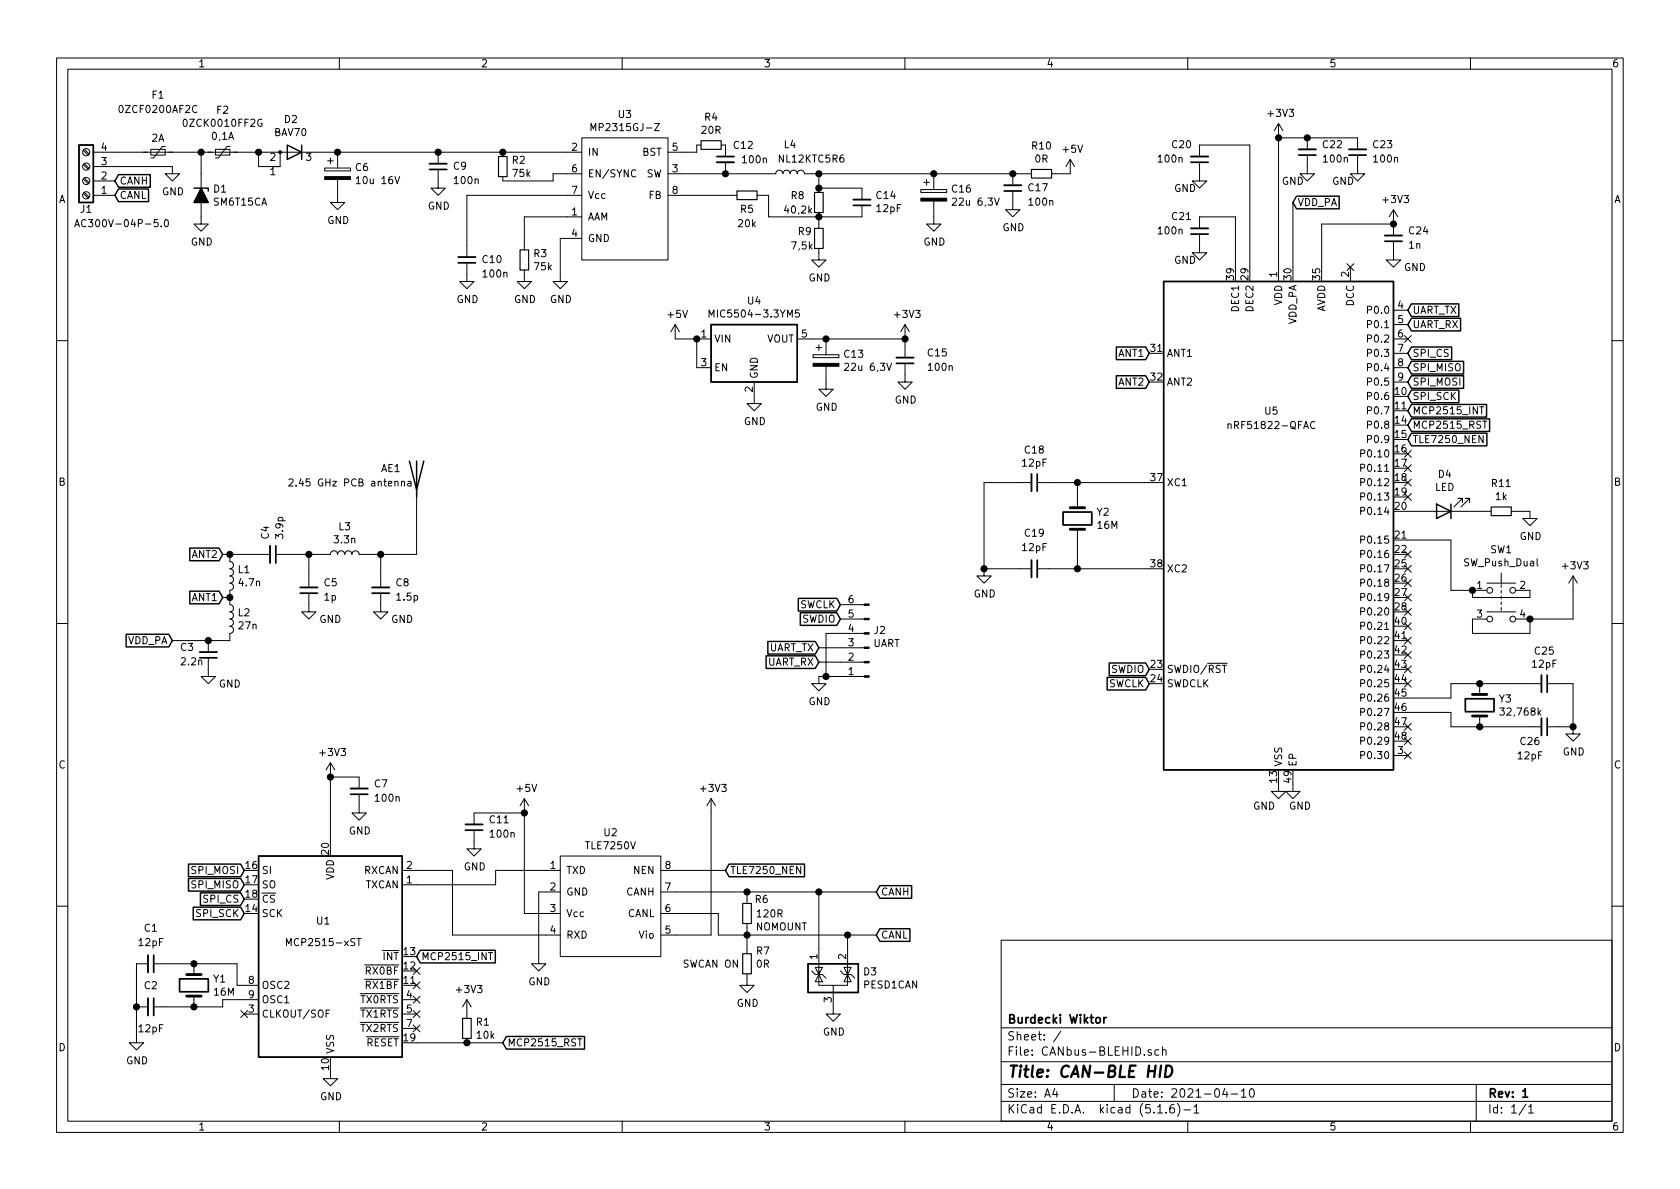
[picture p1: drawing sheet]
<svg xmlns="http://www.w3.org/2000/svg" width="297mm" height="210mm" viewBox="0 0 297 210" stroke-linecap="round" stroke-linejoin="round" font-family="sans-serif">
<g fill="none" stroke="#000" stroke-width=".18">
<path d="M10 10.3h277v189.9h-277zM12 12.2h273v186.1h-273zM60 10.3v1.9M110 10.3v1.9M160 10.3v1.9M210 10.3v1.9M260 10.3v1.9M13.3 39.7h.6M14.7 26.6l.9 .8M14.7 29.1l.9 .9M14.7 31.7l.9 .8M14.7 34.2l.9 .8"/>
<path d="M14.9 26.4l.9 .8M14.9 29l.9 .8M14.9 31.5l.9 .8M14.9 34l.9 .9M16.5 29.5h14v1.2h1.2l-1.2 1.3-1.3-1.3h1.3M16.5 26.9h33M16.5 34.5h3.8M16.5 32h3.8M26.7 26.4h2.5v1h-2.5zM29.2 39l.2-.2a.69 .69 0 0 1 .4 .7 .69 .69 0 0 1-.4 .6l-.3-.2v-.3zM29.2 25.9h-.5l-1.5 2h-.5M35.6 26.9v12.7h1.2l-1.2 1.3-1.3-1.3h1.3"/>
<path d="M38.1 26.4h2.5v1h-2.5zM40.6 25.9h-.5l-1.5 2h-.5M45.7 26.9v2.6h3.8M46.3 21.2a.59 .59 0 0 0-.7 .5 .59 .59 0 0 0 .7 .6v-.5h-.2M57.4 29.7h4.6v.5h-4.6zM57.9 28.4h1M58.4 27.9v1.1M59.7 31.7v4.1h1.3l-1.3 1.3-1.3-1.3h1.3M59.7 26.9v2.8M63 31.6l.3-.4v1.3M63 32.5h.7M69.8 31.2l.4 1.3 .5-1.3"/>
<path d="M77.5 30v3.3h1.2l-1.2 1.2-1.3-1.2h1.3M77.5 26.9v2.1M88.9 26.9v.8M102.9 24.4h15.2v21.6h-15.2zM102.9 26.9h-53.4v2.6h-1.2M102.9 34.5h-20.4v11M102.9 30.7h-5.1v1.3h-8.9v-.8M102.9 38.3h-10.2v5.9M104.5 23.1v-1.3l.4 1 .4-1v1.3M112.4 30.1a.6 .6 0 0 0-.8 .5 .6 .6 0 0 0 .6 .7l.2-.1M115.7 21.8h.9l-.9 1.3h.9M118.1 30.7h19.1a.63 .63 0 0 1 .6-.6 .63 .63 0 0 1 .6 .6 .63 .63 0 0 1 .7-.6 .63 .63 0 0 1 .6 .6 .63 .63 0 0 1 .6-.6 .63 .63 0 0 1 .7 .6 .63 .63 0 0 1 .6-.6 .63 .63 0 0 1 .6 .6h40.2"/>
<path d="M118.1 34.5h12.2M124 25.6h-.8v1.3h-5.1M127.5 25.6h.8v2.1M128.3 28.7v2M133.9 34.5h2v3.8h16.5v-2M144.8 33.3h7.6v2M144.8 30.7v3.3M144.8 37.6v2.8M162.8 33.5h4.6v.5h-4.6zM163.3 32.3h1M163.8 31.7v1.1M165.1 35.6v4h1.3l-1.3 1.3-1.3-1.3h1.3"/>
<path d="M165.1 30.7v2.8M168.4 35.1l.5-.1 .2 .4v.2l-.8 .7h.8M175.8 35l.5 1.3 .4-1.3M179.1 33.8v3.3h1.2l-1.2 1.2-1.3-1.2h1.3M179.1 30.7v2.1M189.2 28.2v2.5h-3.3M189.2 28.2l-.7 1.3M189.2 28.2l.8 1.3M212.1 28.7v3.3h1.3l-1.3 1.3-1.3-1.3h1.3M212.1 27.7v-2.1h8.9v21.6M226.1 24.4h13.9v2M226.1 21.8l-.8 1.3"/>
<path d="M226.1 21.8v28M226.1 21.8l.7 1.3M228.6 35.8v11.4M231.1 27.4v3.3h1.3l-1.3 1.3-1.2-1.3h1.2M231.1 24.4v2M240 27.4v3.3h1.3l-1.3 1.3-1.2-1.3h1.2M246.4 37.1l-.8 1.2M246.4 37.1v4.6M246.4 37.1l.7 1.2M246.4 39.6h-12.7v7.6M13.2 40.1l.4-1.3 .4 1.3M82.5 46.5v3.3h1.3l-1.3 1.2-1.2-1.2h1.2"/>
<path d="M92.7 47.7v2.1h1.3l-1.3 1.2-1.3-1.2h1.3M102.9 42.2h-3.8v7.6h1.2l-1.2 1.2-1.3-1.2h1.3M119.4 57.4l-.8 1.3M119.4 57.4v2.5h6.3M119.4 57.4l.7 1.3M123.2 59.9v5.1h2.5M125.4 56.1v-1.3l.4 .9 .4-.9v1.3M141 59.9h19M141.3 54.8h-.6l-.1 .6 .2-.1 .5 .1v.6l-.2 .1-.5-.1M144.8 43.9v2.1h1.2l-1.2 1.2-1.3-1.2h1.3M146 59.9v2.8M160 57.4v5.8"/>
<path d="M160 57.4l-.7 1.3M160 57.4l.8 1.3M212.1 41.4v3.3h1.3l-1.3 1.3-1.3-1.3h1.3M212.1 40.4v-2.1h6.3v8.9M238.2 46.6l1.2 1.2M238.8 47.2v2.6M239.4 46.6l-1.2 1.2M246.4 42.7v3.3h1.2l-1.2 1.2-1.3-1.2h1.3M246.4 59.9h2.5M246.4 54.9h2.5M246.4 57.4h2.5M248.3 59.3l1.2 1.2"/>
<path d="M249.5 59.3l-1.2 1.2M10 60.2h2M133.3 67.6v3.8h1.3l-1.3 1.2-1.2-1.2h1.2M143.8 62.7h4.5v.5h-4.5zM144.3 61.5h1M144.8 61v1M146 64.8v4h1.3l-1.3 1.3-1.2-1.3h1.2M149.4 64.4l.4-.2 .3 .4-.1 .2-.7 .7h.8M156.8 64.2l.4 1.3 .4-1.3M160 64.3v3.3h1.3l-1.3 1.2-1.3-1.2h1.3M217.1 75.1l.2-.2 .3 .1 .1 .8M217.1 74.9v.9"/>
<path d="M232.5 74.6a.6 .6 0 0 0-.8 .5 .6 .6 0 0 0 .6 .7l.2-.1M246.4 65h2.5M246.4 62.5h2.5M246.4 67.6h2.5M248.3 79.6l1.2 1.3M249.5 79.6l-1.2 1.3M261.6 71.9h.8M262.2 74.5h.7M262.2 77v1.3l-.7-1.3v1.3M285 60.2h2M39.4 98h8.4M40.6 98v1.3a.63 .63 0 0 1 .7 .6 .63 .63 0 0 1-.7 .7 .63 .63 0 0 1 .7 .6 .63 .63 0 0 1-.7 .6 .63 .63 0 0 1 .7 .7 .63 .63 0 0 1-.7 .6 .63 .63 0 0 1 .7 .7 .63 .63 0 0 1-.7 .6v2.5a.63 .63 0 0 1 .7 .7 .63 .63 0 0 1-.7 .6 .63 .63 0 0 1 .7 .6 .63 .63 0 0 1-.7 .7 .63 .63 0 0 1 .7 .6 .63 .63 0 0 1-.7 .6 .63 .63 0 0 1 .7 .7 .63 .63 0 0 1-.7 .6v1.3h-10.1"/>
<path d="M51.1 84.8l.5-.1 .2 .1v.2v.2l-.8 .7h.8M54.6 98v5.9M67.3 98v5.9M71 85.2l.2-.1 .3 .1v.7M72.1 85.2h.5l.1 .7M72.7 85.4l-.4 .1-.2 .1v.3h.6M73.7 86.6v11.4h-10.2a.63 .63 0 0 0-.6-.6 .63 .63 0 0 0-.7 .6 .63 .63 0 0 0-.6-.6 .63 .63 0 0 0-.6 .6 .63 .63 0 0 0-.7-.6 .63 .63 0 0 0-.6 .6 .63 .63 0 0 0-.6-.6 .63 .63 0 0 0-.7 .6h-9.6M182.4 85.3h-8.4v15.3M183.4 85.3h19.8M190.5 85.3v4.5M190.5 93.6v7M240.6 80.2h.6v-.5l-.1-.2h-.5v1.3"/>
<path d="M240.6 82.7h.6v-.5l-.1-.1h-.5v1.3M240.6 85.3l.6-.1v-.4l-.1-.2h-.5v1.3M240.6 87.8h.6v-.5l-.1-.1h-.5v1.2M240.6 90.4l.6-.1v-.5l-.1-.1h-.5v1.3M240.6 95.4h.6v-.5l-.1-.1h-.5v1.3M240.6 98l.6-.1v-.4l-.1-.2h-.5v1.3M248.3 82.2l1.2 1.2M248.3 84.7l1.2 1.2M248.3 87.3l1.2 1.2M248.3 97.4l1.2 1.2M248.3 100l1.2 1.2M248.9 90.4h14.8"/>
<path d="M248.9 95.5h7.6v8.9h6.4M249.5 82.2l-1.2 1.2M249.5 84.7l-1.2 1.2M249.5 87.3l-1.2 1.2M249.5 97.4l-1.2 1.2M249.5 100l-1.2 1.2M258.6 88.9v-.8h-.8h.8l-1.6 1.6M259.8 88.9v-.8h-.7h.7l-1.5 1.6M267.2 90.4h3.3v1.3h1.3l-1.3 1.3-1.3-1.3h1.3M271.8 98.8v1.1l.2 .2M10 110.3h2M36.8 116.3v3.3h1.3l-1.3 1.3-1.2-1.3h1.2"/>
<path d="M36.8 113.3v2M39.4 105.7h1.2M54.6 104.9v3.3h1.3l-1.3 1.3-1.3-1.3h1.3M67.3 104.9v3.3h1.3l-1.3 1.3-1.3-1.3h1.3M144.8 114.5h8M144.8 117.1h8M148.6 109.5h4.2M148.6 106.9h4.2M152.8 119.6h-8v1.3h1.2l-1.2 1.3-1.3-1.3h1.3M152.8 112h-6.8v7.6M174 100.6v1.2h1.3l-1.3 1.3-1.3-1.3h1.3M174 100.6h8.4"/>
<path d="M183.4 100.6h19.8M216 117.3h1M240.6 100.5h.6v-.5l-.1-.1h-.5v1.2M240.6 103.1l.6-.1v-.5l-.1-.1h-.5v1.3M240.6 105.6h.6v-.5l-.1-.2h-.5v1.3M240.6 108.1h.6v-.5l-.1-.1h-.5v1.3M240.6 110.7l.6-.1v-.4l-.1-.2h-.5v1.3M240.6 113.2h.6v-.5l-.1-.1h-.5v1.2M240.6 115.8l.6-.1v-.5l-.1-.1h-.5v1.3M240.6 118.3h.6v-.5l-.1-.2h-.5v1.3M248.3 115.2l1.2 1.2M248.3 105l1.2 1.3"/>
<path d="M248.3 117.7l1.2 1.3M248.3 112.7l1.2 1.2M248.3 110.1l1.2 1.2M248.3 107.6l1.2 1.2M248.3 102.5l1.2 1.2M249.5 115.2l-1.2 1.2M249.5 105l-1.2 1.3M249.5 117.7l-1.2 1.3M249.5 112.7l-1.2 1.2M249.5 110.1l-1.2 1.2M249.5 107.6l-1.2 1.2M249.5 102.5l-1.2 1.2"/>
<path d="M260.3 104.4v1.3h10.2v-1.3h-2.5M262.9 108.2h5.1M262.9 103.1h5.1M262.9 109.5h-2.6v2.5h10.2v-2.5M265.4 101.3v1.8M265.4 103.4v.5M265.4 104.4v.5M265.4 105.4v.5M265.4 106.4v.5M265.4 107.4v.5M278.1 101.8l-.7 1.3M278.1 101.8v7.7h-10.1"/>
<path d="M278.1 101.8l.8 1.3M285 110.3h2M58.4 137.4h5.1v2M58.4 134.9l-.7 1.2M58.4 134.9v13.9M58.4 134.9l.8 1.2M226.1 138.7v1.2h1.2l-1.2 1.3-1.3-1.3h1.3M228.6 138.7v1.2h1.3l-1.3 1.3-1.3-1.3h1.3M240.6 133.5h.6v-.5l-.1-.1h-.5v1.3M240.6 120.8h.6v-.5l-.1-.1h-.5v1.3M240.6 123.4l.6-.1v-.4l-.1-.2h-.5v1.3M240.6 125.9h.6v-.5l-.1-.1h-.5v1.2"/>
<path d="M240.6 128.5l.6-.1v-.5l-.1-.1h-.5v1.3M240.6 131h.6v-.5l-.1-.2h-.5v1.3M246.4 133.6h2.5M248.3 133l1.2 1.2M248.3 130.4l1.2 1.3M248.3 127.9l1.2 1.2M248.3 120.3l1.2 1.2M248.9 126h7.6v2.5h16M249.5 133l-1.2 1.2M249.5 130.4l-1.2 1.3M249.5 127.9l-1.2 1.2M249.5 120.3l-1.2 1.2"/>
<path d="M261.6 120.9v1.9M261.6 126.6v1.9M272.5 120.9h-16v2.5h-7.6M273.6 120.9h4.5v7.6M273.6 128.5h4.5M278.1 128.5v1.3h1.3l-1.3 1.3-1.2-1.3h1.2M63.5 140.5v3.3h1.3l-1.3 1.2-1.3-1.2h1.3M71.1 153.9h8.9v11.4h19.1M83.8 146.8v3.3h1.3l-1.3 1.3-1.3-1.3h1.3M92.7 141.2v20.3h6.4M92.7 141.2l-.8 1.3M92.7 141.2l.8 1.3"/>
<path d="M92.7 143.8h-8.9v2M99.1 151.4h17.7v17.8h-17.7zM99.1 157.7h-3.9v12.7h1.3l-1.3 1.3-1.2-1.3h1.2M99.1 153.9h-11.5v2.6h-16.5M116.8 153.9h11.5M116.8 157.7h38.1M125.7 141.2v24.1h-8.9M125.7 141.2l-.7 1.3M125.7 141.2l.8 1.3M132.1 157.7v2.1M141.6 153.2v1.3l-.8-1.3v1.3M144.8 157.7v14.6"/>
<path d="M10 160.2h2M24.1 178h2.1M26.2 170.4h-2.1v14h1.3l-1.3 1.3-1.2-1.3h1.2M27.2 170.4h14.7v3.8h3.8M34.3 170.4v1.9M34.3 176.1v1.9M42.6 178.7l1.2 1.2M43.2 179.3h2.5M43.8 178.7l-1.2 1.2M45.7 176.8h-6.3v1.2h-12.2M50.6 167.2v-1.2l.5 .9 .4-.9v1.2M58.3 178.6h-.6v1.3"/>
<path d="M63.1 166h.7M71.1 179.3h2.6M71.1 176.8h2.6M73.1 178.7l1.2 1.2M73.1 176.2l1.2 1.2M73.1 173.6l1.2 1.2M73.1 171.1l1.2 1.2M74.3 178.7l-1.2 1.2M74.3 176.2l-1.2 1.2M74.3 173.6l-1.2 1.2M74.3 171.1l-1.2 1.2M82.5 176.8v3.3"/>
<path d="M82.5 176.8l-.7 1.2M82.5 176.8l.8 1.2M86.4 168.4h.7M116.8 161.5h10.2v3.8h27.9M132.1 172.2v2h1.2l-1.2 1.3-1.3-1.3h1.3M132.1 163.3v5.4M143.5 171.7l.6 .6h1.3l.6 .7M144.8 172.3v1.9h5.1v-1.9M144.8 172.3l.6 1.3h-1.3zM144.8 171.7v.6l.6-1.2h-1.3l.7 1.2M147.3 174.2v5.1h1.3l-1.3 1.3-1.3-1.3h1.3M148.6 171.7l.6 .6h1.3l.6 .7"/>
<path d="M149.2 171.1h1.3l-.6 1.2zM149.9 172.3l.6 1.3h-1.3zM149.9 165.3v7M177 166.3h108v32h-108zM285 160.2h2M58.4 189.5v1.2h1.3l-1.3 1.3-1.3-1.3h1.3M60 198.3v1.9M71.1 181.9h2.6M73.1 181.2l1.2 1.3M73.7 184.4h15.2M74.3 181.2l-1.2 1.3M82.5 183.6v.8"/>
<path d="M102.2 183.7h.7M110 198.3v1.9M160 198.3v1.9M177 194.8h108M177 191.8h108M177 187.8h108M177 181.8h108M186.5 192.5l-.4 1h1M186.8 193v1M187.6 182.3l-1.3 2M197 191.8v3M203.6 185.7l-.4-.1-.2 .2v.2l.6 .2v.3h-.6"/>
<path d="M204.7 196.8h.8M204.9 185.7l-.4-.1-.3 .3 .1 .6h.6M205.5 185.7l.3-.1 .3 .1 .1 .9M205.5 185.1v1.5M206.2 196.7v.1M207.5 195.3a.59 .59 0 0 0-.7 .7v.5l.2 .2 .4 .1 .2-.1 .1-.5-.2-.2-.4-.1-.3 .3M208.2 195.1a1.71 1.71 0 0 1 0 2.3M209.3 196.3h1.2M210 198.3v1.9M211.1 195.8l.4-.5v1.5M211.1 196.8h.9M216.6 192.5l-.4 1h.9"/>
<path d="M216.9 193v1M217.7 193.5h1.1M219.5 193l.4-.5v1.5M219.5 194h.8M221.1 192.6l.2-.1a.8 .8 0 0 1 .5 .8 .8 .8 0 0 1-.5 .7 1 1 0 0 1-.2-1.4zM260 198.3v1.9M261 191.8v6.5M269.8 195.2l-1.2 2M270.3 195.8l.4-.5v1.5M270.3 196.8h.8"/>
<circle cx="15.2" cy="29.5" r=".63"/>
<circle cx="15.2" cy="32" r=".63"/>
<circle cx="15.2" cy="26.9" r=".63"/>
<circle cx="15.2" cy="34.5" r=".63"/>
<circle cx="263.4" cy="109.5" r=".51"/>
<circle cx="263.4" cy="104.4" r=".51"/>
<circle cx="267.5" cy="104.4" r=".51"/>
<circle cx="267.5" cy="109.5" r=".51"/>
</g>
<g fill="none" stroke="#000" stroke-width=".3">
<path d="M75.9 30h3.1M126.7 27.7h3.1M150.9 36.3h3M177.5 33.8h3.1M210.6 28.7h3M229.6 27.4h3.1M238.5 27.4h3.1M81 46.5h3.1M210.6 41.4h3M244.9 42.7h3M158.5 64.3h3M48.8 96.5v3.1"/>
<path d="M183.4 83.8v3.1M183.4 99.1v3M188 90.5h5v2.3h-5zM35.3 116.3h3.1M53.1 104.9h3M65.8 104.9h3M273.6 119.4v3M259.1 123.6h5.1v2.3h-5.1zM273.6 127v3M62 140.5h3M82.3 146.8h3M27.2 168.9v3.1"/>
<path d="M27.2 176.5v3.1M31.7 173.1h5.1v2.3h-5.1zM195.2 179.9v1M195.6 179.9l-.4 .3M269.2 193l.5-.5v1.5M269.2 194h.9"/>
</g>
<path d="M205.3 188.4l-.3 2M206.2 188.4a.97 .97 0 0 1 1.1 .6 .97 .97 0 0 1-.3 1.2l-.5 .2h-.5z" fill="none" stroke="#000" stroke-width=".41"/>
<path d="M88.1 27.7h1.6v3.5h-1.6zM124 24.9h3.5v1.5h-3.5zM130.3 33.8h3.6v1.5h-3.6zM144 34h1.5v3.6h-1.5zM182.4 30h3.5v1.5h-3.5zM91.9 44.2h1.6v3.5h-1.6zM144 40.4h1.5v3.5h-1.5zM263.7 89.7h3.5v1.5h-3.5zM131.3 159.8h1.5v3.5h-1.5zM131.3 168.7h1.5v3.5h-1.5zM81.8 180.1h1.5v3.5h-1.5z" fill="none" stroke="#000" stroke-width=".2"/>
<path d="M189.2 89.8h2.6M189.2 93.6h2.6M260.3 122.8h2.6M260.3 126.6h2.6M33 172.3h2.6M33 176.1h2.6" fill="none" stroke="#000" stroke-width=".51"/>
<g fill="none" stroke="#000" stroke-width=".33">
<path d="M75.9 29h3.1M126.7 28.7h3.1M150.9 35.3h3M177.5 32.8h3.1M210.6 27.7h3M229.6 26.4h3.1M238.5 26.4h3.1M81 45.5h3.1M210.6 40.4h3M244.9 41.7h3M158.5 63.2h3M47.8 96.5v3.1"/>
<path d="M182.4 83.8v3.1M182.4 99.1v3M35.3 115.3h3.1M53.1 103.9h3M65.8 103.9h3M272.5 119.4v3M62 139.4h3M272.5 127v3M82.3 145.8h3M26.2 168.9v3.1M26.2 176.5v3.1"/>
</g>
<g fill="none" stroke="#000" stroke-width=".25">
<path d="M14 25.6h2.5v10.2h-2.5zM21 30.9h5.6v2.2h-5.6l-.7-1.1zM21 33.4h5.3v2.3h-5.3l-.7-1.2zM34.3 33.3h2.5v.5M50.8 25.6l2.5 1.3-2.5 1.3zM53.3 25.6v2.6M229.2 34.7h7.6v2.2h-7.6l-.6-1.1zM125.7 57.4h15.3v10.2h-15.3zM205.7 49.8h40.7v86.3h-40.7zM249.6 53.7h8.3v2.3h-8.3l-.7-1.1zM249.6 56.3h8.6v2.2h-8.6l-.7-1.1zM197.4 66.4h5.2l.6 1.2-.6 1.1h-5.2z"/>
<path d="M197.4 61.4h5.2l.6 1.1-.6 1.1h-5.2zM249.6 61.4h7.1v2.2h-7.1l-.7-1.1zM249.6 74.1h13.8v2.2h-13.8l-.7-1.1zM249.6 63.9h9.2v2.2h-9.2l-.7-1.1zM249.6 66.4h9.2v2.3h-9.2l-.7-1.1zM249.6 69h8.3v2.2h-8.3l-.7-1.1zM249.6 71.5h13.2v2.3h-13.2l-.7-1.2zM249.6 76.6h13.3v2.2h-13.3l-.7-1.1zM33.6 96.9h5.1l.7 1.1-.7 1.2h-5.1zM72.4 81.5l1.3 5.1 1.2-5.1M73.7 81.5v6.4M254 89.1l2.5 1.3-2.5 1.3z"/>
<path d="M256.5 89.1v2.6M22.3 112.2h7.5l.7 1.1-.7 1.1h-7.5zM33.6 104.5h5.1l.7 1.2-.7 1.1h-5.1zM135.5 116h8.6l.7 1.1-.7 1.1h-8.6zM135.8 113.4h8.3l.7 1.1-.7 1.2h-8.3zM141.1 105.8h6.9l.6 1.1-.6 1.1h-6.9zM141.5 108.4h6.5l.6 1.1-.6 1.1h-6.5zM195.8 119.8h6.8l.6 1.1-.6 1.1h-6.8zM196.1 117.2h6.5l.6 1.2-.6 1.1h-6.5zM33.3 155.3h9.2l.7 1.2-.7 1.1h-9.2zM33.3 152.8h9.2l.7 1.1-.7 1.1h-9.2zM35.4 157.9h7.1l.7 1.1-.7 1.1h-7.1z"/>
<path d="M45.7 151.4h25.4v35.5h-25.4zM128.9 152.8h13.3v2.2h-13.3l-.6-1.1zM155.6 156.6h5.6v2.2h-5.6l-.7-1.1zM34.2 160.4h8.3l.7 1.1-.7 1.2h-8.3zM74.3 168h13.3v2.3h-13.3l-.6-1.1zM142.9 170.4h8.9v5.1h-8.9zM155.6 164.2h5.3v2.3h-5.3l-.7-1.2zM89.5 183.3h13.9v2.2h-13.9l-.6-1.1z"/>
</g>
<g fill="#000" stroke="#000" stroke-width=".18">
<path d="M57.4 31.2h4.6v.5h-4.6zM162.8 35h4.6v.6h-4.6zM143.8 64.3h4.5v.5h-4.5zM152.8 106.8h.9v.3h-.9zM152.8 109.3h.9v.3h-.9zM152.8 111.9h.9v.2h-.9zM152.8 114.4h.9v.3h-.9zM152.8 117h.9v.2h-.9zM152.8 119.5h.9v.3h-.9z"/>
<circle cx="49.5" cy="26.9" r=".25"/>
</g>
<g fill="#000" stroke="#000" stroke-width=".25">
<path d="M35.6 33.3l1.2 2.5h-2.5z"/>
<circle cx="35.6" cy="26.9" r=".51"/>
<circle cx="45.7" cy="26.9" r=".51"/>
<circle cx="59.7" cy="26.9" r=".51"/>
<circle cx="77.5" cy="26.9" r=".51"/>
<circle cx="88.9" cy="26.9" r=".51"/>
<circle cx="128.3" cy="30.7" r=".51"/>
<circle cx="144.8" cy="30.7" r=".51"/>
<circle cx="144.8" cy="33.3" r=".51"/>
<circle cx="144.8" cy="38.3" r=".51"/>
<circle cx="165.1" cy="30.7" r=".51"/>
<circle cx="179.1" cy="30.7" r=".51"/>
<circle cx="226.1" cy="24.4" r=".51"/>
<circle cx="231.1" cy="24.4" r=".51"/>
<circle cx="246.4" cy="39.6" r=".51"/>
<circle cx="123.2" cy="59.9" r=".51"/>
<circle cx="146.1" cy="59.9" r=".51"/>
<circle cx="160" cy="59.9" r=".51"/>
<circle cx="40.6" cy="98" r=".51"/>
<circle cx="54.6" cy="98" r=".51"/>
<circle cx="67.3" cy="98" r=".51"/>
<circle cx="190.5" cy="85.3" r=".51"/>
<circle cx="36.8" cy="113.3" r=".51"/>
<circle cx="40.6" cy="105.7" r=".51"/>
<circle cx="146.1" cy="119.6" r=".51"/>
<circle cx="174" cy="100.6" r=".51"/>
<circle cx="190.5" cy="100.6" r=".51"/>
<circle cx="260.3" cy="104.4" r=".51"/>
<circle cx="270.5" cy="109.5" r=".51"/>
<circle cx="58.4" cy="137.4" r=".51"/>
<circle cx="261.6" cy="120.9" r=".51"/>
<circle cx="261.6" cy="128.5" r=".51"/>
<circle cx="278.1" cy="128.5" r=".51"/>
<circle cx="92.7" cy="143.8" r=".51"/>
<circle cx="132.1" cy="157.7" r=".51"/>
<circle cx="144.8" cy="157.7" r=".51"/>
<circle cx="24.1" cy="178" r=".51"/>
<circle cx="34.3" cy="170.4" r=".51"/>
<circle cx="34.3" cy="178" r=".51"/>
<circle cx="132.1" cy="165.3" r=".51"/>
<circle cx="149.9" cy="165.3" r=".51"/>
<circle cx="82.6" cy="184.4" r=".51"/>
</g>
<text font-size="2.8" x="178" y="190.5">Title: CAN-BLE HID</text>
<g font-size="2.1">
<text x="178" y="184">Sheet: /</text>
<text x="178" y="181">Burdecki Wiktor</text>
<text x="178" y="186.7">File: CANbus-BLEHID.sch</text>
<text x="178" y="196.9">KiCad E.D.A. kicad (5.1.6)-1</text>
<text x="178" y="194.1">Size: A4</text>
<text x="200" y="194.1">Date: 2021-04-10</text>
<text x="263" y="194.1">Rev: 1</text>
<text x="263" y="196.9">Id: 1/1</text>
</g>
<g font-size="1.8">
<text x="35" y="11.9">1</text>
<text x="85" y="11.9">2</text>
<text x="135" y="11.9">3</text>
<text x="185" y="11.9">4</text>
<text x="235" y="11.9">5</text>
<text x="285" y="11.9">6</text>
<text x="26.9" y="17.4">F1</text>
<text x="21.5" y="20">0ZCF0200AF2C</text>
<text x="32.8" y="22.4">0ZCK0010FF2G</text>
<text x="38.4" y="20.1">F2</text>
<text x="50.3" y="21.8">D2</text>
<text x="105.2" y="23.2">MP2315GJ-Z</text>
<text x="109.4" y="20.9">U3</text>
<text x="124.1" y="23.7">20R</text>
<text x="124.6" y="21.4">R4</text>
<text x="224.4" y="20.7">+3V3</text>
<text x="17.9" y="29.2">3</text>
<text x="17.9" y="26.7">4</text>
<text x="26.8" y="25.1">2A</text>
<text x="37.5" y="24.7">0,1A</text>
<text x="47.8" y="28.4">2</text>
<text x="48.6" y="24.1">BAV70</text>
<text x="54.1" y="28.4">3</text>
<text x="90.6" y="29">R2</text>
<text x="101.1" y="26.7">2</text>
<text x="103.9" y="27.6">IN</text>
<text x="113.6" y="27.6">BST</text>
<text x="118.9" y="26.7">5</text>
<text x="129.8" y="26.3">C12</text>
<text x="131.4" y="28.9">100n</text>
<text x="137.9" y="28.7">NL12KTC5R6</text>
<text x="138.7" y="26.2">L4</text>
<text x="182.5" y="26.4">R10</text>
<text x="183" y="28.7">0R</text>
<text x="188" y="27">+5V</text>
<text x="204.9" y="28.7">100n</text>
<text x="207.3" y="26.2">C20</text>
<text x="234" y="26.2">C22</text>
<text x="234.1" y="28.7">100n</text>
<text x="242.8" y="26.2">C23</text>
<text x="243" y="28.7">100n</text>
<text x="10.4" y="35.9">A</text>
<text x="17.9" y="34.3">1</text>
<text x="17.9" y="31.7">2</text>
<text x="21.1" y="32.6">CANH</text>
<text x="21.1" y="35.2">CANL</text>
<text x="28.7" y="34.5">GND</text>
<text x="37.8" y="34.1">D1</text>
<text x="47.8" y="31">1</text>
<text x="62.9" y="30.2">C6</text>
<text x="63.4" y="32.6">10u 16V</text>
<text x="80.2" y="30">C9</text>
<text x="80.5" y="32.6">100n</text>
<text x="90.7" y="31.3">75k</text>
<text x="101.1" y="30.5">6</text>
<text x="101.1" y="34.3">7</text>
<text x="103.9" y="31.4">EN/SYNC</text>
<text x="103.9" y="35.2">Vcc</text>
<text x="114.2" y="31.4">SW</text>
<text x="114.7" y="35.2">FB</text>
<text x="118.9" y="30.5">3</text>
<text x="118.9" y="34.3">8</text>
<text x="139.9" y="35.2">R8</text>
<text x="155" y="35.2">C14</text>
<text x="168.4" y="34.1">C16</text>
<text x="181.9" y="33.8">C17</text>
<text x="207.6" y="34">GND</text>
<text x="226.6" y="32.7">GND</text>
<text x="235.5" y="32.7">GND</text>
<text x="244.7" y="35.9">+3V3</text>
<text x="285.4" y="35.9">A</text>
<text x="14.3" y="37.6">J1</text>
<text x="14.8" y="40.2">AC300V-04P-5.0</text>
<text x="37.8" y="36.4">SM6T15CA</text>
<text x="57.9" y="39.6">GND</text>
<text x="75.6" y="37.1">GND</text>
<text x="101.1" y="38.1">1</text>
<text x="101.1" y="41.9">4</text>
<text x="103.9" y="39">AAM</text>
<text x="130.6" y="40.2">20k</text>
<text x="131" y="37.6">R5</text>
<text x="138.9" y="37.8">40,2k</text>
<text x="141.2" y="41.6">R9</text>
<text x="155.1" y="37.5">12pF</text>
<text x="168.9" y="36.4">22u 6,3V</text>
<text x="177.2" y="40.9">GND</text>
<text x="182.1" y="36.4">100n</text>
<text x="204.9" y="41.4">100n</text>
<text x="207.3" y="38.9">C21</text>
<text x="229.4" y="36.4">VDD_PA</text>
<text x="249.2" y="41.4">C24</text>
<text x="33.7" y="43.4">GND</text>
<text x="85.4" y="46.5">C10</text>
<text x="94.4" y="45.5">R3</text>
<text x="94.5" y="47.8">75k</text>
<text x="103.9" y="42.8">GND</text>
<text x="140.1" y="44.1">7,5k</text>
<text x="163.3" y="43.4">GND</text>
<text x="207.6" y="46.7">GND</text>
<text x="248.2" y="47.9">GND</text>
<text x="249.1" y="44">1n</text>
<text x="80.7" y="53.6">GND</text>
<text x="85.5" y="49.1">100n</text>
<text x="90.9" y="53.6">GND</text>
<text x="97.2" y="53.6">GND</text>
<text x="132.2" y="53.8">U4</text>
<text x="143" y="49.8">GND</text>
<text x="218.2" y="49.5" transform="rotate(-90 218.2 49.5)">39</text>
<text x="220.7" y="49.5" transform="rotate(-90 220.7 49.5)">29</text>
<text x="225.8" y="49" transform="rotate(-90 225.8 49)">1</text>
<text x="228.3" y="49.5" transform="rotate(-90 228.3 49.5)">30</text>
<text x="233.4" y="49.5" transform="rotate(-90 233.4 49.5)">35</text>
<text x="238.5" y="49" transform="rotate(-90 238.5 49)">2</text>
<text x="118.2" y="56.2">+5V</text>
<text x="124" y="59.7">1</text>
<text x="126.4" y="56.2">MIC5504-3.3YM5</text>
<text x="141.8" y="59.7">5</text>
<text x="158.3" y="56.2">+3V3</text>
<text x="219.1" y="55" transform="rotate(-90 219.1 55)">DEC1</text>
<text x="221.6" y="55" transform="rotate(-90 221.6 55)">DEC2</text>
<text x="226.7" y="54" transform="rotate(-90 226.7 54)">VDD</text>
<text x="229.2" y="57.4" transform="rotate(-90 229.2 57.4)">VDD_PA</text>
<text x="234.3" y="55.3" transform="rotate(-90 234.3 55.3)">AVDD</text>
<text x="239.4" y="54.1" transform="rotate(-90 239.4 54.1)">DCC</text>
<text x="242.2" y="55.5">P0.0</text>
<text x="242.2" y="58">P0.1</text>
<text x="247.2" y="54.6">4</text>
<text x="247.2" y="57.1">5</text>
<text x="247.2" y="59.7">6</text>
<text x="249.7" y="55.5">UART_TX</text>
<text x="249.7" y="58">UART_RX</text>
<text x="124" y="64.8">3</text>
<text x="126.2" y="60.6">VIN</text>
<text x="126.2" y="65.7">EN</text>
<text x="135.6" y="60.6">VOUT</text>
<text x="149.3" y="63.3">C13</text>
<text x="149.9" y="65.6">22u 6,3V</text>
<text x="164.1" y="63">C15</text>
<text x="164.3" y="65.6">100n</text>
<text x="197.8" y="63.1">ANT1</text>
<text x="203.5" y="62.2">31</text>
<text x="206.2" y="63.1">ANT1</text>
<text x="242.2" y="60.6">P0.2</text>
<text x="242.2" y="63.1">P0.3</text>
<text x="242.2" y="65.7">P0.4</text>
<text x="247.2" y="62.2">7</text>
<text x="247.2" y="64.8">8</text>
<text x="249.7" y="63.1">SPI_CS</text>
<text x="249.7" y="65.7">SPI_MISO</text>
<text x="133.1" y="69.3" transform="rotate(-90 133.1 69.3)">2</text>
<text x="134" y="67.1" transform="rotate(-90 134 67.1)">GND</text>
<text x="158.2" y="71.4">GND</text>
<text x="197.8" y="68.2">ANT2</text>
<text x="203.5" y="67.3">32</text>
<text x="206.2" y="68.2">ANT2</text>
<text x="242.2" y="70.7">P0.6</text>
<text x="242.2" y="68.2">P0.5</text>
<text x="246.7" y="69.8">10</text>
<text x="247.2" y="67.3">9</text>
<text x="249.7" y="68.2">SPI_MOSI</text>
<text x="249.7" y="70.7">SPI_SCK</text>
<text x="131.5" y="75.2">GND</text>
<text x="144.2" y="72.6">GND</text>
<text x="217.8" y="75.9">nRF51822-QFAC</text>
<text x="223.7" y="73.3">U5</text>
<text x="242.2" y="73.3">P0.7</text>
<text x="242.2" y="75.8">P0.8</text>
<text x="246.7" y="72.4">11</text>
<text x="246.7" y="74.9">14</text>
<text x="246.7" y="77.5">15</text>
<text x="249.7" y="75.8">MCP2515_RST</text>
<text x="249.7" y="73.3">MCP2515_INT</text>
<text x="67.4" y="83.5">AE1</text>
<text x="180.8" y="82.5">12pF</text>
<text x="181.3" y="80.2">C18</text>
<text x="241.2" y="80.9">P0.10</text>
<text x="241.2" y="83.4">P0.11</text>
<text x="242.2" y="78.4">P0.9</text>
<text x="246.7" y="80">16</text>
<text x="246.7" y="82.5">17</text>
<text x="249.7" y="78.4">TLE7250_NEN</text>
<text x="10.4" y="85.9">B</text>
<text x="52.5" y="86">2.45 GHz PCB antenna</text>
<text x="203.5" y="85.1">37</text>
<text x="206.2" y="86">XC1</text>
<text x="241.2" y="86">P0.12</text>
<text x="241.2" y="88.5">P0.13</text>
<text x="246.7" y="85.1">18</text>
<text x="246.7" y="87.6">19</text>
<text x="253.7" y="86.8">LED</text>
<text x="254.3" y="84.5">D4</text>
<text x="263.8" y="86.1">R11</text>
<text x="264.5" y="88.4">1k</text>
<text x="285.4" y="85.9">B</text>
<text x="47.5" y="95.3" transform="rotate(-90 47.5 95.3)">C4</text>
<text x="50.1" y="95.1" transform="rotate(-90 50.1 95.1)">3.9p</text>
<text x="59.9" y="93.8">L3</text>
<text x="181.3" y="94.9">C19</text>
<text x="194" y="91.2">Y2</text>
<text x="194.1" y="93.5">16M</text>
<text x="241.2" y="91.1">P0.14</text>
<text x="246.7" y="90.2">20</text>
<text x="246.7" y="95.2">21</text>
<text x="268.7" y="95.5">GND</text>
<text x="34" y="98.7">ANT2</text>
<text x="42.1" y="101.4">L1</text>
<text x="59.2" y="96.1">3.3n</text>
<text x="180.8" y="97.5">12pF</text>
<text x="203.5" y="100.3">38</text>
<text x="206.2" y="101.2">XC2</text>
<text x="241.2" y="96.1">P0.15</text>
<text x="241.2" y="98.7">P0.16</text>
<text x="241.2" y="101.2">P0.17</text>
<text x="246.7" y="97.8">22</text>
<text x="246.7" y="100.3">25</text>
<text x="259" y="100.1">SW_Push_Dual</text>
<text x="263.5" y="97.8">SW1</text>
<text x="276.4" y="100.7">+3V3</text>
<text x="34" y="106.3">ANT1</text>
<text x="42.4" y="103.7">4.7n</text>
<text x="57.4" y="103.7">C5</text>
<text x="57.4" y="106.2">1p</text>
<text x="70.1" y="103.7">C8</text>
<text x="70.3" y="106.2">1.5p</text>
<text x="141.3" y="107.6">SWCLK</text>
<text x="150" y="106.7">6</text>
<text x="172.2" y="105.7">GND</text>
<text x="241.2" y="103.8">P0.18</text>
<text x="241.2" y="106.3">P0.19</text>
<text x="246.7" y="102.9">26</text>
<text x="246.7" y="105.4">27</text>
<text x="246.7" y="107.9">28</text>
<text x="261.1" y="104.1">1</text>
<text x="268.8" y="104.1">2</text>
<text x="22.5" y="113.9">VDD_PA</text>
<text x="42.1" y="109">L2</text>
<text x="42.3" y="111.3">27n</text>
<text x="56.5" y="110.2">GND</text>
<text x="69.2" y="110.2">GND</text>
<text x="141.8" y="110.1">SWDIO</text>
<text x="150" y="111.8">4</text>
<text x="150" y="109.2">5</text>
<text x="154.6" y="112.1">J2</text>
<text x="241.2" y="108.8">P0.20</text>
<text x="241.2" y="111.4">P0.21</text>
<text x="241.2" y="113.9">P0.22</text>
<text x="246.7" y="110.5">40</text>
<text x="246.7" y="113">41</text>
<text x="261.1" y="109.2">3</text>
<text x="268.8" y="109.2">4</text>
<text x="32" y="115.1">C3</text>
<text x="32.2" y="117.6">2.2n</text>
<text x="135.6" y="117.7">UART_RX</text>
<text x="135.8" y="115.2">UART_TX</text>
<text x="150" y="119.4">1</text>
<text x="150" y="116.8">2</text>
<text x="150" y="114.3">3</text>
<text x="154.3" y="114.4">UART</text>
<text x="196.4" y="119">SWDIO</text>
<text x="203.5" y="118.1">23</text>
<text x="206.2" y="119">SWDIO/RST</text>
<text x="241.2" y="116.5">P0.23</text>
<text x="241.2" y="119">P0.24</text>
<text x="246.7" y="115.6">42</text>
<text x="246.7" y="118.1">43</text>
<text x="271" y="118.1">12pF</text>
<text x="271.4" y="115.8">C25</text>
<text x="38.7" y="121.6">GND</text>
<text x="143" y="124.7">GND</text>
<text x="195.9" y="121.5">SWCLK</text>
<text x="203.5" y="120.6">24</text>
<text x="206.2" y="121.5">SWDCLK</text>
<text x="241.2" y="121.5">P0.25</text>
<text x="241.2" y="124.1">P0.26</text>
<text x="246.7" y="120.6">44</text>
<text x="246.7" y="123.2">45</text>
<text x="246.7" y="125.7">46</text>
<text x="265.1" y="124.2">Y3</text>
<text x="241.2" y="126.6">P0.27</text>
<text x="241.2" y="129.2">P0.28</text>
<text x="241.2" y="131.7">P0.29</text>
<text x="246.7" y="128.3">47</text>
<text x="246.7" y="130.8">48</text>
<text x="265.7" y="126.5">32,768k</text>
<text x="268.9" y="131.7">C26</text>
<text x="10.4" y="135.9">C</text>
<text x="56.7" y="133.7">+3V3</text>
<text x="226.7" y="135.6" transform="rotate(-90 226.7 135.6)">VSS</text>
<text x="229.2" y="135.6" transform="rotate(-90 229.2 135.6)">EP</text>
<text x="241.2" y="134.2">P0.30</text>
<text x="247.2" y="133.3">3</text>
<text x="268.5" y="134.3">12pF</text>
<text x="276.3" y="133.6">GND</text>
<text x="285.4" y="135.9">C</text>
<text x="66.2" y="139.2">C7</text>
<text x="66.5" y="141.8">100n</text>
<text x="91.5" y="140">+5V</text>
<text x="124" y="140">+3V3</text>
<text x="221.6" y="143.2">GND</text>
<text x="225.8" y="138.4" transform="rotate(-90 225.8 138.4)">13</text>
<text x="227.9" y="143.2">GND</text>
<text x="228.3" y="138.4" transform="rotate(-90 228.3 138.4)">49</text>
<text x="61.7" y="147.6">GND</text>
<text x="86.6" y="145.6">C11</text>
<text x="86.8" y="148.1">100n</text>
<text x="106.8" y="147.9">U2</text>
<text x="34" y="154.6">SPI_MOSI</text>
<text x="43.5" y="153.7">16</text>
<text x="46.2" y="154.6">SI</text>
<text x="58.2" y="151.1" transform="rotate(-90 58.2 151.1)">20</text>
<text x="59.1" y="155.6" transform="rotate(-90 59.1 155.6)">VDD</text>
<text x="64.3" y="154.6">RXCAN</text>
<text x="71.9" y="153.7">2</text>
<text x="82" y="153.9">GND</text>
<text x="97.3" y="153.7">1</text>
<text x="100.1" y="154.6">TXD</text>
<text x="103.7" y="150.2">TLE7250V</text>
<text x="112.1" y="154.6">NEN</text>
<text x="117.6" y="153.7">8</text>
<text x="129.1" y="154.6">TLE7250_NEN</text>
<text x="34" y="157.1">SPI_MISO</text>
<text x="36.1" y="159.6">SPI_CS</text>
<text x="43.5" y="161.3">14</text>
<text x="43.5" y="156.2">17</text>
<text x="43.5" y="158.7">18</text>
<text x="46.2" y="157.1">SO</text>
<text x="46.2" y="159.6">CS</text>
<text x="64.5" y="157.1">TXCAN</text>
<text x="71.9" y="156.2">1</text>
<text x="97.3" y="157.5">2</text>
<text x="97.3" y="161.3">3</text>
<text x="100.1" y="158.4">GND</text>
<text x="110.7" y="158.4">CANH</text>
<text x="117.6" y="161.3">6</text>
<text x="117.6" y="157.5">7</text>
<text x="133.6" y="159.7">R6</text>
<text x="155.7" y="158.4">CANH</text>
<text x="24.6" y="167.3">12pF</text>
<text x="25.6" y="164.8">C1</text>
<text x="34.8" y="162.2">SPI_SCK</text>
<text x="46.2" y="162.2">SCK</text>
<text x="51.3" y="167.3">MCP2515-xST</text>
<text x="56" y="163.5">U1</text>
<text x="97.3" y="165.1">4</text>
<text x="100.1" y="162.2">Vcc</text>
<text x="100.1" y="166">RXD</text>
<text x="110.9" y="162.2">CANL</text>
<text x="113.1" y="166">Vio</text>
<text x="117.6" y="165.1">5</text>
<text x="133.6" y="164.5">NOMOUNT</text>
<text x="134" y="162.2">120R</text>
<text x="155.7" y="166">CANL</text>
<text x="37.8" y="173.8">Y1</text>
<text x="44" y="174">8</text>
<text x="64.8" y="172.3">RX0BF</text>
<text x="67.8" y="169.8">INT</text>
<text x="71.4" y="174">11</text>
<text x="71.4" y="171.4">12</text>
<text x="71.4" y="168.9">13</text>
<text x="74.4" y="169.8">MCP2515_INT</text>
<text x="120.8" y="171.1">SWCAN ON</text>
<text x="133.8" y="168.8">R7</text>
<text x="133.8" y="171.1">0R</text>
<text x="144.5" y="169.6" transform="rotate(-90 144.5 169.6)">1</text>
<text x="149.6" y="169.6" transform="rotate(-90 149.6 169.6)">2</text>
<text x="152.7" y="172.5">D3</text>
<text x="25.6" y="174.9">C2</text>
<text x="37.9" y="176.1">16M</text>
<text x="44" y="179.1">3</text>
<text x="44" y="176.5">9</text>
<text x="46.2" y="180">CLKOUT/SOF</text>
<text x="46.2" y="174.9">OSC2</text>
<text x="46.2" y="177.4">OSC1</text>
<text x="63.8" y="177.4">TX0RTS</text>
<text x="63.8" y="180">TX1RTS</text>
<text x="64.8" y="174.9">RX1BF</text>
<text x="71.9" y="176.5">4</text>
<text x="71.9" y="179.1">5</text>
<text x="80.8" y="175.6">+3V3</text>
<text x="93.4" y="174.2">GND</text>
<text x="130.3" y="178">GND</text>
<text x="147.1" y="177.3" transform="rotate(-90 147.1 177.3)">3</text>
<text x="152.7" y="174.8">PESD1CAN</text>
<text x="10.4" y="185.9">D</text>
<text x="24.6" y="182.5">12pF</text>
<text x="63.8" y="182.5">TX2RTS</text>
<text x="64.7" y="185">RESET</text>
<text x="71.4" y="184.1">19</text>
<text x="71.9" y="181.6">7</text>
<text x="84.3" y="181.4">R1</text>
<text x="84.4" y="183.7">10k</text>
<text x="89.7" y="185">MCP2515_RST</text>
<text x="145.5" y="183.1">GND</text>
<text x="285.4" y="185.9">D</text>
<text x="22.3" y="188.2">GND</text>
<text x="58.2" y="189.2" transform="rotate(-90 58.2 189.2)">10</text>
<text x="59.1" y="186.4" transform="rotate(-90 59.1 186.4)">VSS</text>
<text x="56.6" y="194.6">GND</text>
<text x="35" y="199.9">1</text>
<text x="85" y="199.9">2</text>
<text x="135" y="199.9">3</text>
<text x="185" y="199.9">4</text>
<text x="235" y="199.9">5</text>
<text x="285" y="199.9">6</text>
</g>
</svg>
